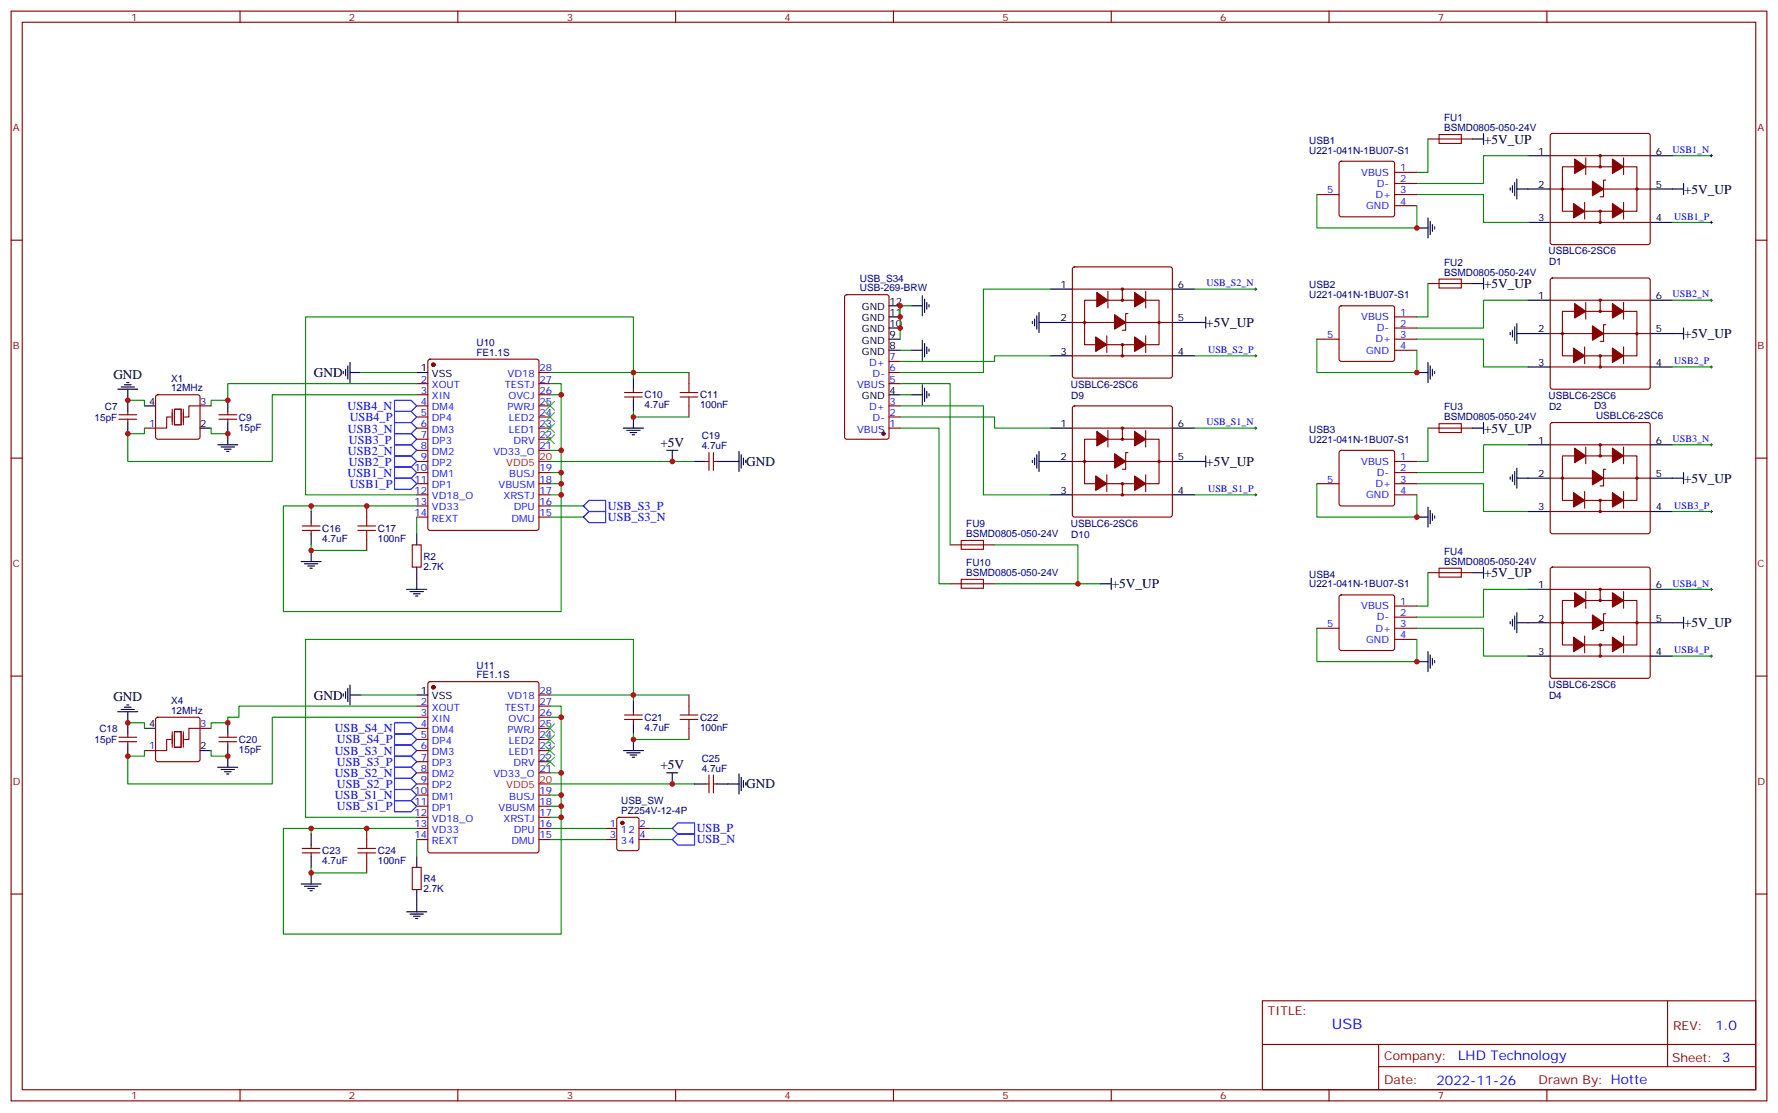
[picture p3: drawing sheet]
<svg xmlns="http://www.w3.org/2000/svg" width="564mm" height="353mm" viewBox="0 0 564 353" stroke-linecap="round" stroke-linejoin="round" font-family="sans-serif">
<g fill="none" stroke="#870000" stroke-width=".35">
<path d="M3.5 3.5h557.4v345.7h-557.4zM7.1 7.1h550.3v338.6h-550.3zM76.2 3.5v3.6M145.3 3.5v3.6M214.5 3.5v3.6M283.6 3.5v3.6M352.8 3.5v3.6M421.9 3.5v3.6M491.1 3.5v3.6M3.5 76.2h3.6M557.4 76.2h3.5M136.1 114.2l.4-.3h33.9l.6 .5 .1 53.2-.5 .6-34.1 .1-.6-.5-.1-53.1z"/>
<path d="M171.1 118.2h3.5M218.7 118.2v3.5M37.7 133h5.7M37.7 131.6h5.7M40.6 130.5v1.1M40.6 133v1.1M45.9 135.8h3.5M49.6 125.4l.5-.2h12.7l.5 .2 .2 .5v12.7l-.2 .5-.5 .2h-12.7l-.5-.2-.2-.5v-12.7zM63.5 128.8h3.5M69.5 133h5.6M69.5 131.6h5.6M72.3 130.5v1.1"/>
<path d="M72.3 133v1.1M132.3 128.8h3.5M132.3 135.8h3.5M132.3 121.7h3.5M132.3 125.2h3.5M132.3 132.3h3.5M132.3 139.3h3.5M171.1 128.8h3.5M171.1 135.8h3.5M171.1 121.7h3.5M171.1 125.2h3.5M171.1 132.3h3.5"/>
<path d="M171.1 139.3h3.5M198.3 125.9h5.6M198.3 124.5h5.6M201.1 123.5v1M201.1 125.9v1.1M218.7 128.8v3.5M3.5 145.3h3.6M132.3 142.9h3.5M132.3 146.4h3.5M132.3 149.9h3.5M132.3 153.5h3.5M132.3 157h3.5"/>
<path d="M171.1 142.9h3.5M171.1 149.9h3.5M171.1 153.5h3.5M171.1 157h3.5M224 146.4h1.1M225.1 143.6v5.6M226.5 146.4h1M226.5 143.6v5.6M557.4 145.3h3.5M96 168.3h5.6M96 166.9h5.6M98.8 165.8v1.1"/>
<path d="M98.8 168.3v1M116.4 160.5v3.5M116.4 171.1v3.5M130.9 172.9h2.8v7h-2.8zM132.3 160.5h3.5M132.3 164h3.5M171.1 160.5h3.5M171.1 164h3.5M453.3 181.7h14.1M3.5 214.5h3.6M557.4 214.5h3.5M3.5 283.6h3.6"/>
<path d="M557.4 283.6h3.5M400.8 317.5h156.6v28.2h-156.6zM529.4 317.5v20.9M400.8 331.3h156.5M437.7 338.4h119.6M437.7 331.3v14.2M76.2 345.7v3.6M145.3 345.7v3.6M214.5 345.7v3.6M283.6 345.7v3.6M352.8 345.7v3.6M421.9 345.7v3.6"/>
<path d="M491.1 345.7v3.6"/>
</g>
<path d="M125.2 134.1h5.3l1.8 1.7-1.8 1.8h-5.3zM125.2 137.6h5.3l1.8 1.7-1.8 1.8h-5.3zM125.2 127h5.3l1.8 1.8-1.8 1.7h-5.3zM125.2 130.5h5.3l1.8 1.8-1.8 1.8h-5.3zM125.2 144.6h5.3l1.8 1.8-1.8 1.8h-5.3zM125.2 141.1h5.3l1.8 1.8-1.8 1.7h-5.3zM125.2 148.2h5.3l1.8 1.7-1.8 1.8h-5.3zM125.2 151.7h5.3l1.8 1.8-1.8 1.7h-5.3zM185.2 160.5l1.8-1.8h5.3v3.6h-5.3zM185.2 164l1.8-1.7h5.3v3.5h-5.3z" fill="none" stroke="#00f" stroke-width=".35"/>
<g fill="none" stroke="#000" stroke-width=".35">
<path d="M109 117.8v.7M109.7 117.1v2.1M110.4 116.1v4.2M111.1 118.2h3.6M111.1 115v6.4M132.3 118.2h3.5M201.1 119.9v3.6M37.4 123.5h6.3M38.5 122.8h4.2M39.5 122.1h2.1M40.2 121.4h.7M40.6 123.5v7"/>
<path d="M40.6 134.1v3.5M45.9 128.8h3.5M63.5 135.8h3.5M72.3 127v3.5M72.3 134.1v7M197.9 135.8h6.4M199 136.5h4.2M200 137.2h2.1M200.7 137.9h.7M201.1 127v3.5M201.1 132.3v3.5M69.1 141.1h6.4"/>
<path d="M70.2 141.8h4.2M71.3 142.5h2.1M72 143.2h.7M211.7 142.9h3.5M213.4 142.9v3.5M220.5 146.4h3.5M227.5 146.4h7.1M234.6 143.2v6.4M235.3 144.3v4.2M236 145.3v2.2M236.7 146v.8M95.6 178.2h6.4"/>
<path d="M96.7 178.9h4.2M97.7 179.6h2.1M98.8 162.3v3.5M98.8 169.3v3.6M98.8 174.6v3.6M132.3 169.3v3.6M132.3 179.9v7.1M471 179.9v3.5M98.4 180.3h.7M129.1 187h6.4M130.2 187.7h4.2M131.2 188.4h2.1"/>
<path d="M131.9 189.1h.7M467.4 181.7h3.6"/>
</g>
<path d="M54.3 132.3h-1.4v3.5h-3.5M54.7 129.8v5M55.4 129.8h2.1v5h-2.1zM58.2 129.8v5M63.5 128.8h-3.5v3.5h-1.4" fill="none" stroke="#870012" stroke-width=".35"/>
<circle cx="137.6" cy="115.7" r=".53" fill="#870000" stroke="#870000" stroke-width=".35"/>
<path d="M171.1 146.4h3.5" fill="none" stroke="#f00" stroke-width=".35"/>
<g fill="none" stroke="#008700" stroke-width=".35">
<path d="M114.7 118.2h17.6M174.6 118.2h26.5v-17.7h-104.1v56.5h35.3M218.7 118.2h-17.6v1.7M40.6 127h5.3v1.8M67 135.8v1.8h5.3M132.3 125.2h-45.9v21.2h-45.8v-8.8h5.3v-1.8M132.3 121.7h-60v5.3h-5.3v1.8M174.6 125.2h3.6v68.8h-88.2v-33.5h8.8M174.6 121.7h3.6v3.5M201.1 130.5v1.8h17.6M174.6 146.4h45.9M174.6 142.9h3.6"/>
<path d="M174.6 149.9h3.6M174.6 153.5h3.6M174.6 157h3.6M98.8 172.9v1.7h17.6M132.3 160.5h-33.5v1.8M132.3 164v5.3M174.6 160.5h10.6M174.6 164h10.6M449.8 199.3h21.2v8.8h14.1M453.3 181.7v10.6h-3.5M485.1 187h-14.1v8.8h-21.2"/>
</g>
<path d="M215.9 125.9h5.6M215.9 124.5h5.6M218.7 121.7v2.8M218.7 125.9v2.9M113.6 168.3h5.6M113.6 166.9h5.6M116.4 164v2.9M116.4 168.3v2.8M456.8 180.3h7.1v2.8h-7.1z" fill="none" stroke="#a10000" stroke-width=".35"/>
<path d="M173.2 127.4l2.8 2.8M173.2 130.9l2.8 2.8M173.2 134.4l2.8 2.8M173.2 137.9l2.8 2.9M176 127.4l-2.8 2.8M176 130.9l-2.8 2.8M176 134.4l-2.8 2.8M176 137.9l-2.8 2.9" fill="none" stroke="#3c3" stroke-width=".35"/>
<path d="M492.4 180.1l.4-.2h30.4l.5 .2 .2 .5v33.9l-.3 .5-.4 .2h-30.4l-.5-.2-.2-.5v-33.9z" fill="#fff" stroke="#870000" stroke-width=".35"/>
<g fill="none" stroke="#000" stroke-width=".35">
<path d="M467.4 135.8h3.6M471 134.1v3.5M479.4 197.2v.7M480.1 196.5v2.1M480.8 195.4v4.3M481.5 197.6h10.6M481.5 194.4v6.3M485.1 187h7M523.9 187h7M523.9 197.6h10.6M534.5 195.8v3.5M485.1 208.1h7"/>
<path d="M523.9 208.1h7"/>
</g>
<g fill="none" stroke="#870000" stroke-width=".35">
<path d="M453.3 135.8h14.1M492.1 187h31.8M492.1 197.6h31.8M496 190.5h23.6v14.1h-23.6zM503.4 187.7v5.3M508 187v3.5M509.8 194.7h-.7v5.3h-1.1M515.4 187.7v5.3M492.1 208.1h31.8M503.1 201.8v5.3M508 204.6v3.5M515.4 201.8v5.3"/>
<circle cx="496" cy="197.6" r=".35"/>
<circle cx="508" cy="187" r=".35"/>
<circle cx="508" cy="190.5" r=".35"/>
<circle cx="519.6" cy="197.6" r=".35"/>
<circle cx="508" cy="208.1" r=".35"/>
<circle cx="508" cy="204.6" r=".35"/>
</g>
<g fill="#870000" stroke="#870000" stroke-width=".35">
<path d="M505.5 195.1l3.6 2.5-3.6 2.1z"/>
<path d="M499.9 188l3.5 2.5-3.5 2.1z"/>
<path d="M511.9 188l3.5 2.5-3.5 2.1z"/>
<path d="M499.5 202.1l3.6 2.5-3.6 2.1z"/>
<path d="M511.9 202.1l3.5 2.5-3.5 2.1z"/>
</g>
<path d="M542.9 187h.7M543.3 186.6v.7M542.9 208.1h.7M543.3 207.8v.7" fill="none" stroke="#000" stroke-width=".32"/>
<path d="M453.3 135.8v10.6h-3.5M449.8 153.5h21.2v8.8h14.1M485.1 141.1h-14.1v8.8h-21.2M530.9 187h12.4M530.9 208.1h12.4" fill="none" stroke="#008700" stroke-width=".35"/>
<path d="M456.8 134.4h7.1v2.8h-7.1z" fill="none" stroke="#a10000" stroke-width=".35"/>
<path d="M492.4 134.3l.4-.2h30.4l.5 .2 .2 .5v33.8l-.3 .5-.4 .2h-30.4l-.5-.2-.2-.5v-33.8z" fill="#fff" stroke="#870000" stroke-width=".35"/>
<path d="M467.4 90h3.6M471 88.2v3.5M479.4 151.3v.7M480.1 150.6v2.2M480.8 149.6v4.2M481.5 151.7h10.6M481.5 148.5v6.4M485.1 141.1h7M523.9 141.1h7M523.9 151.7h7M485.1 162.3h7M523.9 162.3h7" fill="none" stroke="#000" stroke-width=".35"/>
<g fill="none" stroke="#870000" stroke-width=".35">
<path d="M453.3 90h14.1M492.1 141.1h31.8M492.1 151.7h31.8M496 144.6h23.6v14.1h-23.6zM503.1 155.9v5.3M503.4 141.8v5.3M508 141.1v3.5M508 158.7v3.6M509.8 148.9h-.7v5.3h-1.1M515.4 141.8v5.3M515.4 155.9v5.3M492.1 162.3h31.8"/>
<circle cx="496" cy="151.7" r=".35"/>
<circle cx="508" cy="141.1" r=".35"/>
<circle cx="508" cy="158.8" r=".35"/>
<circle cx="508" cy="144.6" r=".35"/>
<circle cx="519.6" cy="151.7" r=".35"/>
<circle cx="508" cy="162.3" r=".35"/>
</g>
<g fill="#870000" stroke="#870000" stroke-width=".35">
<path d="M505.5 149.2l3.6 2.5-3.6 2.1z"/>
<path d="M499.9 142.2l3.5 2.4-3.5 2.2z"/>
<path d="M511.9 142.2l3.5 2.4-3.5 2.2z"/>
<path d="M499.5 156.3l3.6 2.4-3.6 2.2z"/>
<path d="M511.9 156.3l3.5 2.4-3.5 2.2z"/>
</g>
<path d="M542.9 141.1h.7M543.3 140.8v.7M542.9 162.3h.7M543.3 161.9v.7" fill="none" stroke="#000" stroke-width=".32"/>
<path d="M453.3 90v10.5h-3.5M485.1 95.2h-14.1v8.9h-21.2M449.8 107.6h21.2v8.8h14.1M530.9 141.1h12.4M530.9 162.3h12.4" fill="none" stroke="#008700" stroke-width=".35"/>
<path d="M456.8 88.5h7.1v2.9h-7.1z" fill="none" stroke="#a10000" stroke-width=".35"/>
<path d="M492.4 88.4l.4-.2h30.4l.5 .2 .2 .5v33.9l-.3 .5-.4 .2h-30.4l-.5-.3-.2-.4v-33.9z" fill="#fff" stroke="#870000" stroke-width=".35"/>
<g fill="none" stroke="#000" stroke-width=".35">
<path d="M479.4 59.6v.7M480.1 58.9v2.1M480.8 57.9v4.2M481.5 56.8v6.3M481.5 60h3.6M485.1 95.2h7M523.9 95.2h7M479.4 105.5v.7M480.1 104.8v2.1M480.8 103.7v4.2M481.5 105.8h10.6M481.5 102.7v6.3"/>
<path d="M485.1 116.4h7M523.9 105.8h7M523.9 116.4h7"/>
</g>
<g fill="none" stroke="#870000" stroke-width=".35">
<path d="M492.1 95.2h31.8M496 98.8h23.6v14.1h-23.6zM503.4 96v5.2M508 95.2v3.6M515.4 96v5.2M492.1 116.4h31.8M492.1 105.8h31.8M503.1 110.1v5.3M508 112.9v3.5M509.8 103h-.7v5.3h-1.1M515.4 110.1v5.3"/>
<circle cx="508" cy="95.3" r=".35"/>
<circle cx="508" cy="98.8" r=".35"/>
<circle cx="496" cy="105.8" r=".35"/>
<circle cx="508" cy="116.4" r=".35"/>
<circle cx="508" cy="112.9" r=".35"/>
<circle cx="519.6" cy="105.8" r=".35"/>
</g>
<g fill="#870000" stroke="#870000" stroke-width=".35">
<path d="M505.5 103.4l3.6 2.4-3.6 2.1z"/>
<path d="M499.9 96.3l3.5 2.5-3.5 2.1z"/>
<path d="M511.9 96.3l3.5 2.5-3.5 2.1z"/>
<path d="M499.5 110.4l3.6 2.5-3.6 2.1z"/>
<path d="M511.9 110.4l3.5 2.5-3.5 2.1z"/>
</g>
<path d="M542.9 49.4h.7M543.3 49v.7M542.9 70.6h.7M543.3 70.2v.7M542.9 95.2h.7M543.3 94.9v.7M542.9 116.4h.7M543.3 116.1v.7" fill="none" stroke="#000" stroke-width=".32"/>
<path d="M530.9 49.4h12.4M530.9 70.6h12.4M530.9 95.2h12.4M530.9 116.4h12.4" fill="none" stroke="#008700" stroke-width=".35"/>
<path d="M492.4 42.5l.4-.2h30.4l.5 .2 .2 .5v33.9l-.3 .5-.4 .2h-30.4l-.5-.2-.2-.5v-33.9z" fill="#fff" stroke="#870000" stroke-width=".35"/>
<g fill="none" stroke="#000" stroke-width=".35">
<path d="M467.4 44.1h3.6M471 42.3v3.6M485.1 49.4h7M485.1 60h7M523.9 49.4h7M523.9 60h7M449.8 72.3h3.5M453.3 69.1v6.4M454 70.2v4.2M454.7 71.3v2.1M455.4 72v.7M485.1 70.6h7"/>
<path d="M523.9 70.6h7M282.2 97h3.6M282.2 111.1h3.6M282.2 107.6h3.6M282.2 104.1h3.6M282.2 100.5h3.6M282.2 125.2h3.6M109.7 219.4v2.1M110.4 218.4v4.2M111.1 217.3v6.4M37.4 225.8h6.3M38.5 225.1h4.2"/>
<path d="M39.5 224.4h2.1M40.2 223.7h.7M40.6 225.8v7M40.6 236.4v3.5M45.9 231.1h3.5M63.5 238.1h3.5M72.3 229.3v3.5M72.3 236.4v7M109 220.1v.7M111.1 220.5h3.6M132.3 220.5h3.5M197.9 238.1h6.4"/>
<path d="M199 238.8h4.2M200 239.5h2.1M201.1 222.3v3.5M201.1 229.3v3.5M201.1 234.6v3.5M69.1 243.4h6.4M70.2 244.1h4.2M71.3 244.8h2.1M72 245.5h.7M200.7 240.2h.7M211.7 245.2h3.5M213.4 245.2v3.5"/>
<path d="M220.5 248.7h3.5M227.5 248.7h7.1M234.6 245.5v6.4M235.3 246.6v4.2M236 247.7v2.1M236.7 248.4v.7M98.8 264.6v3.5M98.8 271.6v3.6M98.8 276.9v3.6M132.3 271.6v3.6M95.6 280.5h6.4M96.7 281.2h4.2"/>
<path d="M97.7 281.9h2.1M98.4 282.6h.7M129.1 289.3h6.4M130.2 290h4.2M131.2 290.7h2.1M131.9 291.4h.7M132.3 282.2v7.1"/>
</g>
<g fill="none" stroke="#870000" stroke-width=".35">
<path d="M453.3 44.1h14.1M492.1 49.4h31.8M492.1 60h31.8M496 52.9h23.6v14.1h-23.6zM503.4 50.1v5.3M508 49.4v3.5M509.8 57.1h-.7v5.3h-1.1M515.4 50.1v5.3M492.1 70.6h31.8M503.1 64.2v5.3M508 67v3.6M515.4 64.2v5.3"/>
<path d="M268.3 93.7l.5-.2h12.7l.7 .4v44.7l-.4 .7h-13l-.6-.4-.1-44.7zM282.2 118.2h3.6M282.2 114.7h3.6M282.2 135.8h3.6M282.2 132.3h3.6M282.2 128.8h3.6M282.2 121.7h3.6M136.1 216.5l.4-.2h33.9l.6 .4 .1 53.2-.5 .6-34.1 .1-.6-.5-.1-53.1zM37.7 235.3h5.7M37.7 233.9h5.7M40.6 232.8v1.1M40.6 235.3v1.1"/>
<path d="M45.9 238.1h3.5M49.6 227.7l.5-.2h12.7l.5 .2 .2 .5v12.7l-.2 .5-.5 .3h-12.7l-.5-.3-.2-.5v-12.7zM63.5 231.1h3.5M69.5 235.3h5.6M69.5 233.9h5.6M72.3 232.8v1.1M72.3 235.3v1.1M132.3 231.1h3.5M132.3 238.1h3.5M132.3 224h3.5M132.3 227.5h3.5M132.3 234.6h3.5"/>
<path d="M171.1 231.1h3.5M171.1 238.1h3.5M171.1 224h3.5M171.1 227.5h3.5M171.1 234.6h3.5M171.1 220.5h3.5M198.3 228.2h5.6M198.3 226.8h5.6M201.1 225.8v1M201.1 228.2v1.1M218.7 220.5v3.5M218.7 231.1v3.5"/>
<path d="M132.3 241.7h3.5M132.3 245.2h3.5M132.3 248.7h3.5M132.3 252.2h3.5M132.3 255.8h3.5M132.3 259.3h3.5M171.1 241.7h3.5M171.1 245.2h3.5M171.1 252.2h3.5M171.1 255.8h3.5M171.1 259.3h3.5M196 259.5l.5-.2h5.6l.7 .4v9.5l-.4 .6-5.9 .1-.7-.5v-9.4z"/>
<path d="M224 248.7h1.1M225.1 245.9v5.6M226.5 248.7h1M226.5 245.9v5.6M96 270.6h5.6M96 269.2h5.6M98.8 268.1v1.1M98.8 270.6v1M116.4 262.8v3.5M116.4 273.4v3.5M130.9 275.2h2.8v7h-2.8zM132.3 262.8h3.5"/>
<path d="M132.3 266.3h3.5M171.1 262.8h3.5M171.1 266.3h3.5M192.3 262.8h3.5M192.3 266.3h3.5M202.8 262.8h3.6M202.8 266.3h3.6"/>
<circle cx="496" cy="60" r=".35"/>
<circle cx="508" cy="49.4" r=".35"/>
<circle cx="508" cy="52.9" r=".35"/>
<circle cx="519.6" cy="60" r=".35"/>
<circle cx="508" cy="67" r=".35"/>
<circle cx="508" cy="70.6" r=".35"/>
</g>
<g fill="#870000" stroke="#870000" stroke-width=".35">
<path d="M505.5 57.5l3.6 2.5-3.6 2.1z"/>
<path d="M499.9 50.4l3.5 2.5-3.5 2.1z"/>
<path d="M511.9 50.4l3.5 2.5-3.5 2.1z"/>
<path d="M499.5 64.6l3.6 2.4-3.6 2.1z"/>
<path d="M511.9 64.6l3.5 2.4-3.5 2.1z"/>
<circle cx="137.6" cy="218" r=".53"/>
<circle cx="197.6" cy="261.1" r=".53"/>
<circle cx="280.5" cy="137.6" r=".53"/>
</g>
<g fill="none" stroke="#008700" stroke-width=".35">
<path d="M453.3 44.1v10.6h-3.5M485.1 49.4h-14.1v8.8h-21.2M449.8 61.7h21.2v8.9h14.1M40.6 229.3h5.3v1.8M67 238.1v1.8h5.3M114.7 220.5h17.6M132.3 227.5h-45.9v21.2h-45.8v-8.8h5.3v-1.8M132.3 224h-56.5v3.5h-3.5v1.8h-5.3v1.8M174.6 227.5h3.6v68.8h-88.2v-33.5h8.8M174.6 224h3.6v3.5M174.6 220.5h26.5v-17.7h-104.1v56.5h35.3M201.1 232.8v1.8h17.6"/>
<path d="M218.7 220.5h-17.6v1.8M174.6 248.7h45.9M174.6 245.2h3.6M174.6 252.2h3.6M174.6 255.8h3.6M174.6 259.3h3.6M98.8 275.2v1.7h17.6M132.3 262.8h-33.5v1.8M132.3 266.3v5.3M174.6 262.8h17.7M174.6 266.3h17.7M206.4 262.8h7"/>
<path d="M206.4 266.3h7"/>
</g>
<path d="M456.8 42.7h7.1v2.8h-7.1zM215.9 228.2h5.6M215.9 226.8h5.6M218.7 224v2.8M218.7 228.2v2.9M113.6 270.6h5.6M113.6 269.2h5.6M116.4 266.3v2.9M116.4 270.6v2.8" fill="none" stroke="#a10000" stroke-width=".35"/>
<path d="M125.2 236.4h5.3l1.8 1.7-1.8 1.8h-5.3zM125.2 239.9h5.3l1.8 1.8-1.8 1.7h-5.3zM125.2 229.3h5.3l1.8 1.8-1.8 1.7h-5.3zM125.2 232.8h5.3l1.8 1.8-1.8 1.8h-5.3zM125.2 246.9h5.3l1.8 1.8-1.8 1.8h-5.3zM125.2 243.4h5.3l1.8 1.8-1.8 1.7h-5.3zM125.2 250.5h5.3l1.8 1.7-1.8 1.8h-5.3zM125.2 254h5.3l1.8 1.8-1.8 1.7h-5.3zM213.4 262.8l1.8-1.7h5.3v3.5h-5.3zM213.4 266.3l1.8-1.7h5.3v3.5h-5.3z" fill="none" stroke="#00f" stroke-width=".35"/>
<path d="M54.3 234.6h-1.4v3.5h-3.5M54.7 232.1v5M55.4 232.1h2.1v5h-2.1zM58.2 232.1v5M63.5 231.1h-3.5v3.5h-1.4" fill="none" stroke="#870012" stroke-width=".35"/>
<path d="M171.1 248.7h3.5" fill="none" stroke="#f00" stroke-width=".35"/>
<path d="M173.2 229.7l2.8 2.8M173.2 233.2l2.8 2.8M173.2 236.7l2.8 2.8M176 229.7l-2.8 2.8M176 233.2l-2.8 2.8M176 236.7l-2.8 2.8M173.2 240.2l2.8 2.9M176 240.2l-2.8 2.9" fill="none" stroke="#3c3" stroke-width=".35"/>
<path d="M340.7 84.9l.4-.2h30.4l.5 .2 .2 .5v33.8l-.3 .5-.4 .2h-30.4l-.5-.2-.2-.5v-33.8z" fill="#fff" stroke="#870000" stroke-width=".35"/>
<path d="M329.8 99.1v6.4M333.4 91.7h7M372.2 91.7h7M327.7 102v.7M328.4 101.2v2.2M329.1 100.2v4.2M329.8 102.3h10.6M333.4 112.9h7M372.2 102.3h7M372.2 112.9h7" fill="none" stroke="#000" stroke-width=".35"/>
<g fill="none" stroke="#870000" stroke-width=".35">
<path d="M340.4 91.7h31.8M344.3 95.2h23.6v14.2h-23.6zM351.7 92.4v5.3M356.3 91.7v3.5M358.1 99.5h-.7v5.3h-1.1M363.7 92.4v5.3M340.4 112.9h31.8M340.4 102.3h31.8M351.4 106.5v5.3M356.3 109.4v3.5M363.7 106.5v5.3"/>
<circle cx="356.3" cy="91.7" r=".35"/>
<circle cx="356.3" cy="95.3" r=".35"/>
<circle cx="344.3" cy="102.3" r=".35"/>
<circle cx="356.3" cy="109.4" r=".35"/>
<circle cx="356.3" cy="112.9" r=".35"/>
<circle cx="367.9" cy="102.3" r=".35"/>
</g>
<g fill="#870000" stroke="#870000" stroke-width=".35">
<path d="M353.8 99.8l3.6 2.5-3.6 2.1z"/>
<path d="M348.2 92.8l3.5 2.4-3.5 2.2z"/>
<path d="M360.2 92.8l3.5 2.4-3.5 2.2z"/>
<path d="M347.8 106.9l3.6 2.5-3.6 2.1z"/>
<path d="M360.2 106.9l3.5 2.5-3.5 2.1z"/>
</g>
<path d="M398.3 91.7h.7M398.6 91.4v.7M398.3 112.9h.7M398.6 112.5v.7" fill="none" stroke="#000" stroke-width=".32"/>
<path d="M340.7 129l.4-.2h30.4l.5 .2 .2 .5v33.8l-.3 .5-.4 .2h-30.4l-.5-.2-.2-.5v-33.8z" fill="#fff" stroke="#870000" stroke-width=".35"/>
<g fill="none" stroke="#000" stroke-width=".35">
<path d="M530.9 60h3.6M534.5 58.2v3.5M289.3 97h3.5M292.8 93.8v6.4M293.5 94.9v4.2M294.2 96v2.1M294.9 96.7v.7M289.3 111.1h3.5M292.8 107.9v6.4M293.5 109v4.2M294.2 110.1v2.1M294.9 110.8v.7"/>
<path d="M379.2 102.3h3.6M382.8 100.5v3.6M449.8 118.2h3.5M453.3 115v6.4M454 116.1v4.2M454.7 117.1v2.1M455.4 117.8v.7M530.9 105.8h3.6M534.5 104.1v3.5M289.3 125.2h3.5M292.8 122.1v6.3M293.5 123.1v4.3"/>
<path d="M294.2 124.2v2.1M294.9 124.9v.7M333.4 135.8h7M372.2 135.8h7M327.7 146v.8M328.4 145.3v2.2M329.1 144.3v4.2M329.8 146.4h10.6M329.8 143.2v6.4M333.4 157h7M372.2 146.4h10.6M372.2 157h7"/>
<path d="M382.8 144.6v3.6M530.9 151.7h3.6M534.5 149.9v3.6M449.8 164h3.5M453.3 160.9v6.3M454 161.9v4.3M454.7 163v2.1M455.4 163.7v.7M349.2 185.2h3.6M352.8 183.4v3.6M449.8 209.9h3.5M453.3 206.7v6.4"/>
<path d="M454 207.8v4.2M454.7 208.8v2.2M455.4 209.6v.7"/>
</g>
<g fill="none" stroke="#870000" stroke-width=".35">
<path d="M425.3 51.4l.5-.2h16.2l.5 .2 .2 .5v16.2l-.2 .5-.5 .2h-16.2l-.5-.2-.2-.5v-16.2zM442.7 54.7h7.1M442.7 58.2h7.1M418 61.7h7.1M442.7 65.3h7.1M442.7 61.7h7.1M425.3 97.2l.5-.2h16.2l.5 .2 .2 .5v16.2l-.2 .5-.5 .3h-16.2l-.5-.3-.2-.5v-16.2zM418 107.6h7.1M442.7 111.1h7.1M442.7 100.5h7.1M442.7 104.1h7.1M442.7 107.6h7.1"/>
<path d="M340.4 135.8h31.8M344.3 139.3h23.6v14.2h-23.6zM351.7 136.5v5.3M356.3 135.8v3.5M363.7 136.5v5.3M340.4 157h31.8M340.4 146.4h31.8M351.4 150.6v5.3M356.3 153.5v3.5M358.1 143.6h-.7v5.3h-1.1M363.7 150.6v5.3M418 153.5h7.1"/>
<path d="M425.3 143.1l.5-.2h16.2l.5 .2 .2 .5v16.2l-.2 .5-.5 .2h-16.2l-.5-.2-.2-.5v-16.2zM442.7 157h7.1M442.7 146.4h7.1M442.7 149.9h7.1M442.7 153.5h7.1M301.6 172.9h14.1M301.6 185.2h14.1M418 199.3h7.1M425.3 188.9l.5-.2h16.2l.5 .2 .2 .5v16.3l-.2 .5-.5 .2h-16.2l-.5-.3-.2-.4v-16.3zM442.7 192.3h7.1M442.7 195.8h7.1M442.7 199.3h7.1"/>
<path d="M442.7 202.8h7.1"/>
<circle cx="356.3" cy="135.8" r=".35"/>
<circle cx="356.3" cy="139.3" r=".35"/>
<circle cx="344.3" cy="146.4" r=".35"/>
<circle cx="356.3" cy="157" r=".35"/>
<circle cx="356.3" cy="153.5" r=".35"/>
<circle cx="367.9" cy="146.4" r=".35"/>
</g>
<g fill="#870000" stroke="#870000" stroke-width=".35">
<path d="M353.8 143.9l3.6 2.5-3.6 2.1z"/>
<path d="M348.2 136.9l3.5 2.4-3.5 2.2z"/>
<path d="M360.2 136.9l3.5 2.4-3.5 2.2z"/>
<path d="M347.8 151l3.6 2.5-3.6 2.1z"/>
<path d="M360.2 151l3.5 2.5-3.5 2.1z"/>
</g>
<g fill="none" stroke="#008700" stroke-width=".35">
<path d="M418 61.7v10.6h31.8v-7M289.3 97h-3.5v10.6M333.4 91.7h-21.2v26.5h-26.4M379.2 91.7h19.4M285.8 111.1h3.5M333.4 112.9h-17.7v1.8h-29.9M379.2 112.9h19.4M418 107.6v10.6h31.8v-7.1M285.8 132.3h29.9v3.5h17.7M285.8 128.8h26.4v28.2h21.2M285.8 121.7h15.8v51.2M285.8 135.8h12.3v49.4h3.5"/>
<path d="M285.8 125.2h3.5M379.2 135.8h19.4M379.2 157h19.4M418 153.5v10.5h31.8v-7M315.7 172.9h26.5v12.3h-26.5M342.2 185.2h7M418 199.3v10.6h31.8v-7.1"/>
</g>
<path d="M398.3 135.8h.7M398.6 135.5v.7M398.3 157h.7M398.6 156.6v.7" fill="none" stroke="#000" stroke-width=".32"/>
<path d="M305.2 171.4h7v2.9h-7zM305.2 183.8h7v2.8h-7z" fill="none" stroke="#a10000" stroke-width=".35"/>
<g fill="#c00">
<circle cx="201.1" cy="118.2" r=".88"/>
<circle cx="116.4" cy="160.5" r=".88"/>
<circle cx="98.8" cy="174.6" r=".88"/>
<circle cx="40.6" cy="137.6" r=".88"/>
<circle cx="72.3" cy="127" r=".88"/>
<circle cx="72.3" cy="137.6" r=".88"/>
<circle cx="40.6" cy="127" r=".88"/>
<circle cx="98.8" cy="160.5" r=".88"/>
<circle cx="178.2" cy="125.2" r=".88"/>
<circle cx="178.2" cy="142.9" r=".88"/>
<circle cx="178.2" cy="149.9" r=".88"/>
<circle cx="178.2" cy="153.5" r=".88"/>
<circle cx="178.2" cy="157" r=".88"/>
<circle cx="201.1" cy="132.3" r=".88"/>
<circle cx="213.4" cy="146.4" r=".88"/>
<circle cx="201.1" cy="220.5" r=".88"/>
<circle cx="116.4" cy="262.8" r=".88"/>
<circle cx="98.8" cy="276.9" r=".88"/>
<circle cx="40.6" cy="239.9" r=".88"/>
<circle cx="72.3" cy="229.3" r=".88"/>
<circle cx="72.3" cy="239.9" r=".88"/>
<circle cx="40.6" cy="229.3" r=".88"/>
<circle cx="98.8" cy="262.8" r=".88"/>
<circle cx="178.2" cy="227.5" r=".88"/>
<circle cx="178.2" cy="245.2" r=".88"/>
<circle cx="178.2" cy="252.2" r=".88"/>
<circle cx="178.2" cy="255.8" r=".88"/>
<circle cx="178.2" cy="259.3" r=".88"/>
<circle cx="201.1" cy="234.6" r=".88"/>
<circle cx="213.4" cy="248.7" r=".88"/>
<circle cx="285.8" cy="104.1" r=".88"/>
<circle cx="285.8" cy="100.5" r=".88"/>
<circle cx="285.8" cy="97" r=".88"/>
<circle cx="342.2" cy="185.2" r=".88"/>
<circle cx="449.8" cy="72.3" r=".88"/>
<circle cx="449.8" cy="118.2" r=".88"/>
<circle cx="449.8" cy="164" r=".88"/>
<circle cx="449.8" cy="209.9" r=".88"/>
</g>
<text font-size="4.6" fill="#00f" x="422.8" y="326.5">USB</text>
<g font-size="4.2">
<text x="471.1" y="45.5">+5V_UP</text>
<text x="534.6" y="61.4">+5V_UP</text>
<text x="471.1" y="91.4">+5V_UP</text>
<text x="382.9" y="103.7">+5V_UP</text>
<text x="534.6" y="107.3">+5V_UP</text>
<text x="99.7" y="119.6">GND</text>
<text x="36" y="120.2">GND</text>
<text x="471.1" y="137.3">+5V_UP</text>
<text x="209.7" y="141.8">+5V</text>
<text x="236.9" y="147.8">GND</text>
<text x="382.9" y="147.8">+5V_UP</text>
<text x="534.6" y="153.1">+5V_UP</text>
<text x="471.1" y="183.1">+5V_UP</text>
<text x="353" y="186.6">+5V_UP</text>
<text x="534.6" y="199">+5V_UP</text>
<text x="99.7" y="221.9">GND</text>
<text x="36" y="222.5">GND</text>
<text x="209.7" y="244.1">+5V</text>
<text x="236.9" y="250.1">GND</text>
</g>
<g font-size="4.2" fill="#00f">
<text x="544.6" y="326.8">1.0</text>
<text x="462.9" y="336.3">LHD Technology</text>
<text x="456" y="344.1">2022-11-26</text>
</g>
<g font-size="3.9" fill="#00f">
<text x="110.4" y="130">USB4_N</text>
<text x="110.5" y="137.4">USB3_N</text>
<text x="111" y="133.5">USB4_P</text>
<text x="110.8" y="140.9">USB3_P</text>
<text x="110.5" y="144.4">USB2_N</text>
<text x="110.8" y="148">USB2_P</text>
<text x="110.4" y="151.2">USB1_N</text>
<text x="111" y="154.7">USB1_P</text>
<text x="193" y="161.8">USB_S3_P</text>
<text x="193" y="165.3">USB_S3_N</text>
<text x="106.3" y="232.3">USB_S4_N</text>
<text x="106.3" y="239.4">USB_S3_N</text>
<text x="107" y="235.8">USB_S4_P</text>
<text x="107" y="242.9">USB_S3_P</text>
<text x="106.3" y="246.4">USB_S2_N</text>
<text x="107" y="250">USB_S2_P</text>
<text x="106.3" y="253.5">USB_S1_N</text>
<text x="107" y="257">USB_S1_P</text>
<text x="221.2" y="267.6">USB_N</text>
<text x="221.2" y="264.1">USB_P</text>
</g>
<g font-size="3.9" fill="#800">
<text x="402.5" y="322.1">TITLE:</text>
<text x="531.1" y="326.8">REV:</text>
<text x="439.4" y="336.3">Company:</text>
<text x="530.8" y="336.9">Sheet: 3</text>
<text x="439.4" y="344">Date:</text>
<text x="488.5" y="344">Drawn By: Hotte</text>
</g>
<g font-size="3.2" fill="#800">
<text x="41.6" y="6.5">1</text>
<text x="110.8" y="6.5">2</text>
<text x="179.9" y="6.5">3</text>
<text x="249.1" y="6.5">4</text>
<text x="318.2" y="6.5">5</text>
<text x="387.3" y="6.5">6</text>
<text x="456.5" y="6.5">7</text>
<text x="4.1" y="41.6">A</text>
<text x="557.9" y="41.6">A</text>
<text x="4.1" y="110.8">B</text>
<text x="557.9" y="110.8">B</text>
<text x="4.1" y="179.9">C</text>
<text x="557.9" y="179.9">C</text>
<text x="4.1" y="249.1">D</text>
<text x="557.9" y="249.1">D</text>
<text x="41.6" y="348.7">1</text>
<text x="110.8" y="348.7">2</text>
<text x="179.9" y="348.7">3</text>
<text x="249.1" y="348.7">4</text>
<text x="318.2" y="348.7">5</text>
<text x="387.3" y="348.7">6</text>
<text x="456.5" y="348.7">7</text>
</g>
<g font-size="3.2" fill="#000080">
<text x="458.5" y="41.6">BSMD0805-050-24V</text>
<text x="458.5" y="38.5">FU1</text>
<text x="415.6" y="45.7">USB1</text>
<text x="415.6" y="48.8">U221-041N-1BU07-S1</text>
<text x="491.6" y="80.7">USBLC6-2SC6</text>
<text x="273" y="89.3">USB_S34</text>
<text x="458.5" y="87.5">BSMD0805-050-24V</text>
<text x="458.5" y="84.3">FU2</text>
<text x="491.8" y="84.2">D1</text>
<text x="273" y="92.4">USB-269-BRW</text>
<text x="415.6" y="94.6">U221-041N-1BU07-S1</text>
<text x="415.6" y="91.5">USB2</text>
<text x="151.3" y="112.9">FE1.1S</text>
<text x="151.3" y="109.9">U10</text>
<text x="54.3" y="124.2">12MHz</text>
<text x="54.3" y="121.2">X1</text>
<text x="339.9" y="123">USBLC6-2SC6</text>
<text x="33.3" y="129.9">C7</text>
<text x="204.6" y="129.5">4.7uF</text>
<text x="204.6" y="126.4">C10</text>
<text x="222.2" y="129.5">100nF</text>
<text x="222.3" y="126.4">C11</text>
<text x="340.1" y="126.6">D9</text>
<text x="458.5" y="130.2">FU3</text>
<text x="491.6" y="126.6">USBLC6-2SC6</text>
<text x="491.8" y="130.1">D2</text>
<text x="506" y="129.8">D3</text>
<text x="30" y="133.4">15pF</text>
<text x="75.8" y="136.6">15pF</text>
<text x="75.8" y="133.5">C9</text>
<text x="415.6" y="137.4">USB3</text>
<text x="458.5" y="133.3">BSMD0805-050-24V</text>
<text x="506.7" y="133">USBLC6-2SC6</text>
<text x="222.8" y="142.5">4.7uF</text>
<text x="222.8" y="139.4">C19</text>
<text x="415.6" y="140.5">U221-041N-1BU07-S1</text>
<text x="306.8" y="167.2">FU9</text>
<text x="339.9" y="167.1">USBLC6-2SC6</text>
<text x="102.3" y="171.9">4.7uF</text>
<text x="102.3" y="168.7">C16</text>
<text x="119.9" y="171.9">100nF</text>
<text x="119.9" y="168.7">C17</text>
<text x="306.8" y="170.4">BSMD0805-050-24V</text>
<text x="340.1" y="170.6">D10</text>
<text x="134.4" y="177.5">R2</text>
<text x="306.8" y="179.6">FU10</text>
<text x="458.5" y="179.2">BSMD0805-050-24V</text>
<text x="458.5" y="176.1">FU4</text>
<text x="134.4" y="180.7">2.7K</text>
<text x="306.8" y="182.7">BSMD0805-050-24V</text>
<text x="415.6" y="183.2">USB4</text>
<text x="415.6" y="186.3">U221-041N-1BU07-S1</text>
<text x="151.3" y="215.2">FE1.1S</text>
<text x="151.3" y="212.2">U11</text>
<text x="491.6" y="218.3">USBLC6-2SC6</text>
<text x="491.8" y="221.8">D4</text>
<text x="54.3" y="226.5">12MHz</text>
<text x="54.3" y="223.5">X4</text>
<text x="31.6" y="232.2">C18</text>
<text x="204.6" y="231.8">4.7uF</text>
<text x="204.6" y="228.7">C21</text>
<text x="222.2" y="231.8">100nF</text>
<text x="222.3" y="228.7">C22</text>
<text x="30" y="235.8">15pF</text>
<text x="75.8" y="238.9">15pF</text>
<text x="75.8" y="235.8">C20</text>
<text x="222.8" y="244.8">4.7uF</text>
<text x="222.8" y="241.7">C25</text>
<text x="197.2" y="255.1">USB_SW</text>
<text x="197.2" y="258.2">PZ254V-12-4P</text>
<text x="102.3" y="274.2">4.7uF</text>
<text x="102.3" y="271">C23</text>
<text x="119.9" y="274.2">100nF</text>
<text x="119.9" y="271">C24</text>
<text x="134.4" y="279.8">R4</text>
<text x="134.4" y="283">2.7K</text>
</g>
<g font-size="3.2">
<text x="488.3" y="49">1</text>
<text x="525.6" y="49">6</text>
<text x="488.3" y="59.6">2</text>
<text x="525.6" y="59.6">5</text>
<text x="488.3" y="70.2">3</text>
<text x="525.6" y="70.2">4</text>
<text x="336.6" y="91.4">1</text>
<text x="373.9" y="91.4">6</text>
<text x="488.3" y="94.9">1</text>
<text x="525.6" y="94.9">6</text>
<text x="273.6" y="102">GND</text>
<text x="273.6" y="98.4">GND</text>
<text x="282.4" y="100.2">11</text>
<text x="282.4" y="96.7">12</text>
<text x="336.6" y="102">2</text>
<text x="373.9" y="102">5</text>
<text x="273.6" y="105.5">GND</text>
<text x="282.4" y="107.2">9</text>
<text x="282.4" y="103.7">10</text>
<text x="488.3" y="105.5">2</text>
<text x="525.6" y="105.5">5</text>
<text x="273.6" y="112.5">GND</text>
<text x="273.6" y="109">GND</text>
<text x="282.4" y="110.8">8</text>
<text x="336.6" y="112.5">3</text>
<text x="373.9" y="112.5">4</text>
<text x="133.6" y="117.8">1</text>
<text x="137.1" y="119.6">VSS</text>
<text x="488.3" y="116.1">3</text>
<text x="525.6" y="116.1">4</text>
<text x="282.4" y="124.9">4</text>
<text x="47.4" y="128.4">4</text>
<text x="273.6" y="126.6">GND</text>
<text x="63.5" y="135.5">2</text>
<text x="336.6" y="135.5">1</text>
<text x="373.9" y="135.5">6</text>
<text x="488.3" y="140.8">1</text>
<text x="525.6" y="140.8">6</text>
<text x="336.6" y="146">2</text>
<text x="373.9" y="146">5</text>
<text x="488.3" y="151.3">2</text>
<text x="525.6" y="151.3">5</text>
<text x="336.6" y="156.6">3</text>
<text x="373.9" y="156.6">4</text>
<text x="488.3" y="161.9">3</text>
<text x="525.6" y="161.9">4</text>
<text x="488.3" y="186.6">1</text>
<text x="525.6" y="186.6">6</text>
<text x="488.3" y="197.2">2</text>
<text x="525.6" y="197.2">5</text>
<text x="488.3" y="207.8">3</text>
<text x="525.6" y="207.8">4</text>
<text x="133.6" y="220.1">1</text>
<text x="137.1" y="221.9">VSS</text>
<text x="47.4" y="230.7">4</text>
<text x="63.5" y="237.8">2</text>
</g>
<g font-size="3.2" fill="#00f">
<text x="531" y="48.5">USB1_N</text>
<text x="432.1" y="55.7">VBUS</text>
<text x="437.1" y="59.3">D-</text>
<text x="444.5" y="54.3">1</text>
<text x="444.5" y="57.9">2</text>
<text x="421.3" y="61.4">5</text>
<text x="436.6" y="62.8">D+</text>
<text x="444.5" y="64.9">4</text>
<text x="444.5" y="61.4">3</text>
<text x="433.7" y="66.3">GND</text>
<text x="531.5" y="69.7">USB1_P</text>
<text x="383" y="90.8">USB_S2_N</text>
<text x="531" y="94.4">USB2_N</text>
<text x="432.1" y="101.6">VBUS</text>
<text x="444.5" y="100.2">1</text>
<text x="421.3" y="107.2">5</text>
<text x="437.1" y="105.1">D-</text>
<text x="444.5" y="103.7">2</text>
<text x="444.5" y="107.2">3</text>
<text x="383.6" y="112">USB_S2_P</text>
<text x="433.7" y="112.2">GND</text>
<text x="436.6" y="108.7">D+</text>
<text x="444.5" y="110.8">4</text>
<text x="161.1" y="119.6">VD18</text>
<text x="171.3" y="117.8">28</text>
<text x="275.9" y="116.1">D+</text>
<text x="277" y="119.6">D-</text>
<text x="282.4" y="117.8">6</text>
<text x="282.4" y="114.3">7</text>
<text x="531.5" y="115.5">USB2_P</text>
<text x="133.6" y="121.4">2</text>
<text x="133.6" y="124.9">3</text>
<text x="137.1" y="123.1">XOUT</text>
<text x="160.3" y="123.1">TESTJ</text>
<text x="171.3" y="124.9">26</text>
<text x="171.3" y="121.4">27</text>
<text x="272.1" y="123.1">VBUS</text>
<text x="282.4" y="121.4">5</text>
<text x="63.5" y="128.4">3</text>
<text x="133.6" y="128.4">4</text>
<text x="133.6" y="131.9">5</text>
<text x="137.1" y="126.6">XIN</text>
<text x="137.1" y="130.2">DM4</text>
<text x="161.1" y="130.2">PWRJ</text>
<text x="161.5" y="126.6">OVCJ</text>
<text x="171.3" y="131.9">24</text>
<text x="171.3" y="128.4">25</text>
<text x="275.9" y="130.2">D+</text>
<text x="282.4" y="131.9">2</text>
<text x="282.4" y="128.4">3</text>
<text x="47.4" y="135.5">1</text>
<text x="133.6" y="135.5">6</text>
<text x="137.1" y="133.7">DP4</text>
<text x="137.1" y="137.2">DM3</text>
<text x="161.6" y="137.2">LED1</text>
<text x="161.6" y="133.7">LED2</text>
<text x="171.3" y="135.5">23</text>
<text x="272.1" y="137.2">VBUS</text>
<text x="277" y="133.7">D-</text>
<text x="282.4" y="135.5">1</text>
<text x="383" y="134.9">USB_S1_N</text>
<text x="133.6" y="139">7</text>
<text x="133.6" y="142.5">8</text>
<text x="137.1" y="140.8">DP3</text>
<text x="163" y="140.8">DRV</text>
<text x="171.3" y="142.5">21</text>
<text x="171.3" y="139">22</text>
<text x="531" y="140.2">USB3_N</text>
<text x="131.6" y="149.6">10</text>
<text x="133.6" y="146">9</text>
<text x="137.1" y="144.3">DM2</text>
<text x="137.1" y="147.8">DP2</text>
<text x="156.6" y="144.3">VD33_O</text>
<text x="171.3" y="149.6">19</text>
<text x="432.1" y="147.5">VBUS</text>
<text x="444.5" y="146">1</text>
<text x="444.5" y="149.6">2</text>
<text x="131.6" y="153.1">11</text>
<text x="137.1" y="151.3">DM1</text>
<text x="137.1" y="154.9">DP1</text>
<text x="158.3" y="154.9">VBUSM</text>
<text x="161.7" y="151.3">BUSJ</text>
<text x="171.3" y="153.1">18</text>
<text x="421.3" y="153.1">5</text>
<text x="436.6" y="154.5">D+</text>
<text x="437.1" y="151">D-</text>
<text x="444.5" y="153.1">3</text>
<text x="131.6" y="156.6">12</text>
<text x="131.6" y="160.2">13</text>
<text x="137.1" y="158.4">VD18_O</text>
<text x="137.1" y="161.9">VD33</text>
<text x="159.8" y="158.4">XRSTJ</text>
<text x="163.1" y="161.9">DPU</text>
<text x="171.3" y="160.2">16</text>
<text x="171.3" y="156.6">17</text>
<text x="383.6" y="156.1">USB_S1_P</text>
<text x="433.7" y="158">GND</text>
<text x="444.5" y="156.6">4</text>
<text x="531.5" y="161.4">USB3_P</text>
<text x="131.6" y="163.7">14</text>
<text x="137.1" y="165.5">REXT</text>
<text x="162.4" y="165.5">DMU</text>
<text x="171.3" y="163.7">15</text>
<text x="444.5" y="191.9">1</text>
<text x="531" y="186.1">USB4_N</text>
<text x="432.1" y="193.3">VBUS</text>
<text x="437.1" y="196.9">D-</text>
<text x="444.5" y="195.4">2</text>
<text x="421.3" y="199">5</text>
<text x="433.7" y="203.9">GND</text>
<text x="436.6" y="200.4">D+</text>
<text x="444.5" y="202.5">4</text>
<text x="444.5" y="199">3</text>
<text x="531.5" y="207.3">USB4_P</text>
<text x="161.1" y="221.9">VD18</text>
<text x="171.3" y="220.1">28</text>
<text x="133.6" y="223.7">2</text>
<text x="133.6" y="227.2">3</text>
<text x="137.1" y="225.4">XOUT</text>
<text x="160.3" y="225.4">TESTJ</text>
<text x="171.3" y="227.2">26</text>
<text x="171.3" y="223.7">27</text>
<text x="63.5" y="230.7">3</text>
<text x="133.6" y="230.7">4</text>
<text x="137.1" y="229">XIN</text>
<text x="137.1" y="232.5">DM4</text>
<text x="161.1" y="232.5">PWRJ</text>
<text x="161.5" y="229">OVCJ</text>
<text x="171.3" y="230.7">25</text>
<text x="47.4" y="237.8">1</text>
<text x="133.6" y="234.2">5</text>
<text x="133.6" y="237.8">6</text>
<text x="137.1" y="236">DP4</text>
<text x="137.1" y="239.5">DM3</text>
<text x="161.6" y="239.5">LED1</text>
<text x="161.6" y="236">LED2</text>
<text x="171.3" y="237.8">23</text>
<text x="171.3" y="234.2">24</text>
<text x="133.6" y="241.3">7</text>
<text x="133.6" y="244.8">8</text>
<text x="137.1" y="243.1">DP3</text>
<text x="163" y="243.1">DRV</text>
<text x="171.3" y="244.8">21</text>
<text x="171.3" y="241.3">22</text>
<text x="131.6" y="251.9">10</text>
<text x="133.6" y="248.4">9</text>
<text x="137.1" y="246.6">DM2</text>
<text x="137.1" y="250.1">DP2</text>
<text x="156.6" y="246.6">VD33_O</text>
<text x="171.3" y="251.9">19</text>
<text x="131.6" y="255.4">11</text>
<text x="137.1" y="253.6">DM1</text>
<text x="137.1" y="257.2">DP1</text>
<text x="158.3" y="257.2">VBUSM</text>
<text x="161.7" y="253.6">BUSJ</text>
<text x="171.3" y="255.4">18</text>
<text x="131.6" y="258.9">12</text>
<text x="131.6" y="262.5">13</text>
<text x="137.1" y="260.7">VD18_O</text>
<text x="159.8" y="260.7">XRSTJ</text>
<text x="171.3" y="262.5">16</text>
<text x="171.3" y="258.9">17</text>
<text x="193.6" y="262.5">1</text>
<text x="203" y="262.5">2</text>
<text x="131.6" y="266">14</text>
<text x="137.1" y="264.2">VD33</text>
<text x="137.1" y="267.8">REXT</text>
<text x="162.4" y="267.8">DMU</text>
<text x="163.1" y="264.2">DPU</text>
<text x="171.3" y="266">15</text>
<text x="193.6" y="266">3</text>
<text x="197.1" y="264.2">12</text>
<text x="197.1" y="267.8">34</text>
<text x="203" y="266">4</text>
</g>
<g font-size="3.2" fill="#f00">
<text x="160.7" y="147.8">VDD5</text>
<text x="171.3" y="146">20</text>
<text x="160.7" y="250.1">VDD5</text>
<text x="171.3" y="248.4">20</text>
</g>
</svg>
